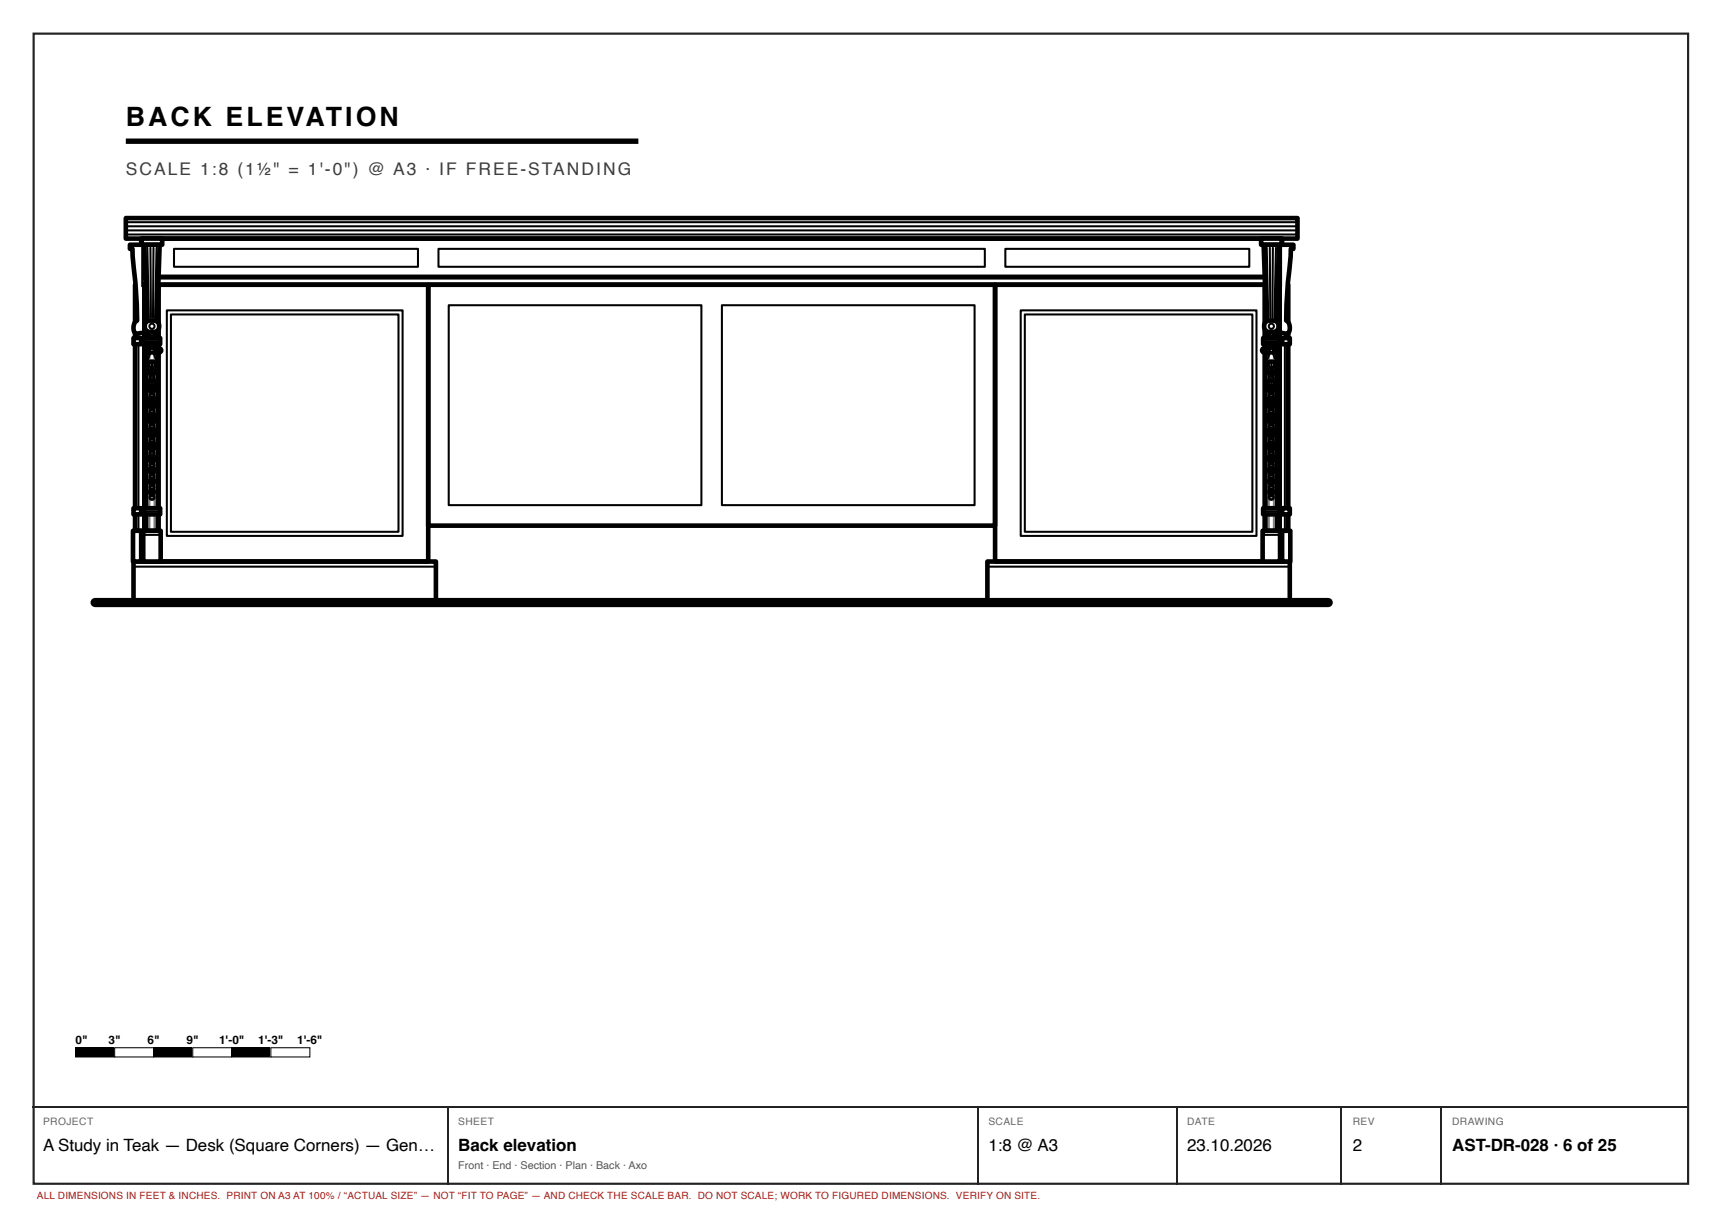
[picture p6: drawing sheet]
<svg xmlns="http://www.w3.org/2000/svg" width="420mm" height="297mm" viewBox="0 0 420 297" stroke-linecap="round" stroke-linejoin="round" font-family="sans-serif">
<path d="M8.2 8.2h403.5v280.5h-403.5z" fill="none" stroke="#222" stroke-width=".53"/>
<path d="M30.7 34.4h125" fill="none" stroke="#000" stroke-width="1.3" stroke-linecap="butt"/>
<path d="M30.7 53.2h285.7v5h-285.7zM34.4 58.2h278.3v9.4h-278.3zM34.4 67.6h278.3v1.8h-278.3zM34.4 69.4h70v67.5h-70zM104.4 69.4h138.3v58.8h-138.3zM242.7 69.4h70v67.5h-70zM32.6 136.9h73.7v10h-73.7zM240.8 136.9h73.8v10h-73.8z" fill="none" stroke="#000" stroke-width="1.1"/>
<g fill="none" stroke="#000" stroke-width=".5">
<path d="M30.7 54.2h285.7M30.7 55.2h285.7M30.7 56.2h285.7M30.7 57.2h285.7M40.7 75.7h57.5v55h-57.5zM41.7 76.7h55.5v53h-55.5zM42.4 60.7h59.5v4.4h-59.5zM106.9 60.7h133.3v4.4h-133.3zM109.4 74.4h61.7v48.8h-61.7zM176.1 74.4h61.6v48.8h-61.6zM245.2 60.7h59.5v4.4h-59.5zM248.9 75.7h57.5v55h-57.5z"/>
<path d="M249.9 76.7h55.5v53h-55.5zM32.6 138.2h73.7M240.8 138.2h73.8"/>
</g>
<path d="M35.4 69.4h3.3v60h-3.3z" fill="#fff"/>
<path d="M35.4 69.4h3.3v60h-3.3z" fill="none" stroke="#000" stroke-width="1.1"/>
<path d="M35.9 69.4v60M36.4 69.4v60M37.7 69.4v60M38.2 69.4v60" fill="none" stroke="#000" stroke-width=".5"/>
<path d="M35.1 82.4h4v1.5h-4z" fill="#fff"/>
<path d="M35.1 82.4h4v1.5h-4z" fill="none" stroke="#000" stroke-width="1.1"/>
<path d="M35.1 83.2h4" fill="none" stroke="#000" stroke-width=".5"/>
<path d="M35.1 123.9h4v1.5h-4z" fill="#fff"/>
<path d="M35 85a1.22 1.22 0 0 1 2 .6 1.32 1.32 0 0 1-2.2-.2zM37.2 85a1.22 1.22 0 0 1 2.1 .6 1.32 1.32 0 0 1-2.2-.2zM35.1 123.9h4v1.5h-4z" fill="none" stroke="#000" stroke-width="1.1"/>
<path d="M35.1 124.7h4" fill="none" stroke="#000" stroke-width=".5"/>
<circle cx="37.1" cy="85.4" r=".44" fill="#fff"/>
<g fill="none" stroke="#000" stroke-width="1.1">
<path d="M36.2 88.6a1.25 1.25 0 0 1 1.6-.2 1.25 1.25 0 0 1 .4 1.6l-.6 1.1-.5 .5a2.43 2.43 0 0 1-.9-3zM36.2 93.2a1.09 1.09 0 0 1 1.4-.3 1.09 1.09 0 0 1 .5 1.3l-.5 1.1-.5 .6a2.36 2.36 0 0 1-.9-2.7zM36.3 97.4a.99 .99 0 0 1 1.2-.3 .99 .99 0 0 1 .5 1.2l-.5 1-.4 .5a2.12 2.12 0 0 1-.8-2.4zM36.3 101.3a.95 .95 0 0 1 1.4-.1 .95 .95 0 0 1 0 1.3l-.6 .9a1.91 1.91 0 0 1-.8-2.1zM36.6 104.7h.9a1.37 1.37 0 0 1-.4 2.1 1.51 1.51 0 0 1-.5-2.1zM36.7 108h.8a1.24 1.24 0 0 1-.4 2 1.36 1.36 0 0 1-.4-2zM36.7 111.2h.7a1.11 1.11 0 0 1-.3 1.7 1.22 1.22 0 0 1-.4-1.7zM36.7 116.9h.7a.98 .98 0 0 1-.3 1.4 .98 .98 0 0 1-.4-1.4zM36.7 114.1h.7a1 1 0 0 1-.3 1.6 1.1 1.1 0 0 1-.4-1.6zM36.8 119.5h.6a.89 .89 0 0 1-.3 1.3 .89 .89 0 0 1-.3-1.3z"/>
<circle cx="37.1" cy="92.1" r=".31"/>
<circle cx="37.1" cy="96.4" r=".31"/>
<circle cx="37.1" cy="85.4" r=".44"/>
<circle cx="37.1" cy="103.9" r=".31"/>
<circle cx="37.1" cy="113.4" r=".31"/>
<circle cx="37.1" cy="110.5" r=".31"/>
<circle cx="37.1" cy="116.2" r=".31"/>
<circle cx="37.1" cy="107.3" r=".31"/>
<circle cx="37.1" cy="100.3" r=".31"/>
<circle cx="37.1" cy="118.8" r=".31"/>
<circle cx="37.1" cy="121.3" r=".31"/>
</g>
<g fill="none" stroke="#000" stroke-width=".5">
<path d="M36.4 88.9l.7 2M36.5 93.4l.6 1.8M36.5 97.6l.6 1.6M36.8 85.8l-.7 1.9M37.1 88.6v2.3M37.1 93.2v2M37.1 97.4v1.8M37.3 85.8l.8 1.9M37.6 97.6l-.5 1.6M37.7 93.4l-.6 1.8M37.7 88.9l-.6 2M36.6 101.5l.5 1.4"/>
<path d="M36.6 105l.5 1.3M36.7 108.4l.4 1.1M36.7 111.5l.4 1M36.7 114.4l.4 .9M36.8 117.2l.3 .8M36.8 119.7l.3 .8M37.1 101.2v1.7M37.1 104.8v1.5M37.1 108.2v1.3M37.1 111.3v1.2M37.1 114.3v1M37.1 117v1"/>
<path d="M37.1 119.6v.9M37.3 119.7l-.2 .8M37.3 117.2l-.2 .8M37.4 114.4l-.3 .9M37.4 111.5l-.3 1M37.4 108.4l-.3 1.1M37.5 105l-.4 1.3M37.5 101.5l-.4 1.4"/>
</g>
<path d="M34.9 129.4h4.3v7.5h-4.3z" fill="#fff"/>
<path d="M34.9 129.4h4.3v7.5h-4.3z" fill="none" stroke="#000" stroke-width="1.1"/>
<path d="M34.9 130.4h4.3" fill="none" stroke="#000" stroke-width=".5"/>
<path d="M34.6 58.2h5v1.5h-5z" fill="#fff"/>
<path d="M34.6 58.2h5v1.5h-5z" fill="none" stroke="#000" stroke-width="1.1"/>
<path d="M35.2 59.7h3.7l-.6 18.5h-2.5z" fill="#fff"/>
<path d="M35.2 59.7h3.7l-.6 18.5h-2.5z" fill="none" stroke="#000" stroke-width="1.1"/>
<path d="M35.9 60.4l.4 17M36.7 60.4l.1 17M37.4 60.4l-.1 17M38.2 60.4l-.4 17" fill="none" stroke="#000" stroke-width=".5"/>
<path d="M35.7 78.5l.7-.3h1.2a1.38 1.38 0 0 1 1.2 1.4 1.38 1.38 0 0 1-1.2 1.3h-1a1.39 1.39 0 0 1-1.3-.9 1.39 1.39 0 0 1 .4-1.5z" fill="#fff"/>
<path d="M35.7 78.5l.7-.3h1.2a1.38 1.38 0 0 1 1.2 1.4 1.38 1.38 0 0 1-1.2 1.3h-1a1.39 1.39 0 0 1-1.3-.9 1.39 1.39 0 0 1 .4-1.5z" fill="none" stroke="#000" stroke-width="1.1"/>
<circle cx="37.1" cy="79.6" r=".63" fill="none" stroke="#000" stroke-width=".5"/>
<circle cx="37.1" cy="81.6" r=".63" fill="#fff"/>
<circle cx="37.1" cy="81.6" r=".63" fill="none" stroke="#000" stroke-width="1.1"/>
<path d="M32.9 69.4h1.5v60h-1.5z" fill="#fff"/>
<path d="M34.4 69.4h-1.5v60h1.5" fill="none" stroke="#000" stroke-width="1.1"/>
<path d="M33.8 69.4v60" fill="none" stroke="#000" stroke-width=".5"/>
<path d="M32.6 82.4h1.8v1.5h-1.8z" fill="#fff"/>
<path d="M32.6 82.4h1.8v1.5h-1.8z" fill="none" stroke="#000" stroke-width="1.1"/>
<path d="M32.6 123.9h1.8v1.5h-1.8z" fill="#fff"/>
<path d="M32.6 123.9h1.8v1.5h-1.8z" fill="none" stroke="#000" stroke-width="1.1"/>
<path d="M32.4 129.4h2v7.5h-2z" fill="#fff"/>
<path d="M32.4 129.4h2v7.5h-2z" fill="none" stroke="#000" stroke-width="1.1"/>
<path d="M31.7 59.7h2.7v21.5l-1.2 .2a2.13 2.13 0 0 1 .2-3.2 132.4 132.4 0 0 0-1-15.4l-.1-2.1h-.6z" fill="#fff"/>
<path d="M34.4 59.7h-2.7v1h.6l.3 4.9a99.9 99.9 0 0 1 .8 12.6 2.12 2.12 0 0 0-.2 3.2l1.2-.2" fill="none" stroke="#000" stroke-width="1.1"/>
<path d="M308.4 69.4h3.3v60h-3.3z" fill="#fff"/>
<path d="M308.4 69.4h3.3v60h-3.3z" fill="none" stroke="#000" stroke-width="1.1"/>
<path d="M308.9 69.4v60M309.4 69.4v60M310.7 69.4v60M311.2 69.4v60" fill="none" stroke="#000" stroke-width=".5"/>
<path d="M308.1 82.4h4v1.5h-4z" fill="#fff"/>
<path d="M308.1 82.4h4v1.5h-4z" fill="none" stroke="#000" stroke-width="1.1"/>
<path d="M308.1 83.2h4" fill="none" stroke="#000" stroke-width=".5"/>
<path d="M308.1 123.9h4v1.5h-4z" fill="#fff"/>
<path d="M308 85a1.22 1.22 0 0 1 2 .6 1.32 1.32 0 0 1-2.2-.2zM310.2 85a1.22 1.22 0 0 1 2.1 .6 1.32 1.32 0 0 1-2.2-.2zM308.1 123.9h4v1.5h-4z" fill="none" stroke="#000" stroke-width="1.1"/>
<path d="M308.1 124.7h4" fill="none" stroke="#000" stroke-width=".5"/>
<circle cx="310.1" cy="85.4" r=".44" fill="#fff"/>
<g fill="none" stroke="#000" stroke-width="1.1">
<path d="M309.1 88.6a1.25 1.25 0 0 1 1.7-.2 1.25 1.25 0 0 1 .3 1.6l-.5 1.1-.5 .5a2.43 2.43 0 0 1-1-3zM309.2 93.2a1.09 1.09 0 0 1 1.4-.3 1.09 1.09 0 0 1 .5 1.3l-.5 1.1-.5 .6a2.36 2.36 0 0 1-.9-2.7zM309.3 97.4a.99 .99 0 0 1 1.2-.3 .99 .99 0 0 1 .5 1.2l-.5 1-.4 .5a2.12 2.12 0 0 1-.8-2.4zM309.3 101.3a.95 .95 0 0 1 1.4-.1 .95 .95 0 0 1 0 1.3l-.6 .9a1.91 1.91 0 0 1-.8-2.1zM309.6 104.7h.9a1.37 1.37 0 0 1-.4 2.1 1.51 1.51 0 0 1-.5-2.1zM309.7 108h.8a1.24 1.24 0 0 1-.4 2 1.36 1.36 0 0 1-.4-2zM309.7 111.2h.7a1.11 1.11 0 0 1-.3 1.7 1.22 1.22 0 0 1-.4-1.7zM309.7 116.9h.7a.98 .98 0 0 1-.3 1.4 .98 .98 0 0 1-.4-1.4zM309.7 114.1h.7a1 1 0 0 1-.3 1.6 1.1 1.1 0 0 1-.4-1.6zM309.8 119.5h.6a.89 .89 0 0 1-.3 1.3 .89 .89 0 0 1-.3-1.3z"/>
<circle cx="310.1" cy="92.1" r=".31"/>
<circle cx="310.1" cy="96.4" r=".31"/>
<circle cx="310.1" cy="85.4" r=".44"/>
<circle cx="310.1" cy="103.9" r=".31"/>
<circle cx="310.1" cy="113.4" r=".31"/>
<circle cx="310.1" cy="116.2" r=".31"/>
<circle cx="310.1" cy="110.5" r=".31"/>
<circle cx="310.1" cy="107.3" r=".31"/>
<circle cx="310.1" cy="118.8" r=".31"/>
<circle cx="310.1" cy="100.3" r=".31"/>
<circle cx="310.1" cy="121.3" r=".31"/>
</g>
<g fill="none" stroke="#000" stroke-width=".5">
<path d="M309.4 88.9l.7 2M309.5 93.4l.6 1.8M309.5 97.6l.6 1.6M309.8 85.8l-.7 1.9M310.1 88.6v2.3M310.1 93.2v2M310.1 97.4v1.8M310.3 85.8l.8 1.9M310.6 97.6l-.5 1.6M310.6 93.4l-.5 1.8M310.7 88.9l-.6 2M309.6 101.5l.5 1.4"/>
<path d="M309.6 105l.5 1.3M309.7 108.4l.4 1.1M309.7 111.5l.4 1M309.7 114.4l.4 .9M309.8 117.2l.3 .8M309.8 119.7l.3 .8M310.1 101.2v1.7M310.1 104.8v1.5M310.1 108.2v1.3M310.1 111.3v1.2M310.1 114.3v1M310.1 117v1"/>
<path d="M310.1 119.6v.9M310.3 119.7l-.2 .8M310.3 117.2l-.2 .8M310.4 114.4l-.3 .9M310.4 111.5l-.3 1M310.4 108.4l-.3 1.1M310.5 105l-.4 1.3M310.5 101.5l-.4 1.4"/>
</g>
<path d="M307.9 129.4h4.3v7.5h-4.3z" fill="#fff"/>
<path d="M307.9 129.4h4.3v7.5h-4.3z" fill="none" stroke="#000" stroke-width="1.1"/>
<path d="M307.9 130.4h4.3" fill="none" stroke="#000" stroke-width=".5"/>
<path d="M307.6 58.2h5v1.5h-5z" fill="#fff"/>
<path d="M307.6 58.2h5v1.5h-5z" fill="none" stroke="#000" stroke-width="1.1"/>
<path d="M308.2 59.7h3.7l-.6 18.5h-2.5z" fill="#fff"/>
<path d="M308.2 59.7h3.7l-.6 18.5h-2.5z" fill="none" stroke="#000" stroke-width="1.1"/>
<path d="M308.9 60.4l.4 17M309.7 60.4l.1 17M310.4 60.4l-.1 17M311.2 60.4l-.4 17" fill="none" stroke="#000" stroke-width=".5"/>
<path d="M308.7 78.5l.7-.3h1.2a1.38 1.38 0 0 1 1.2 1.4 1.38 1.38 0 0 1-1.2 1.3h-1a1.39 1.39 0 0 1-1.3-.9 1.39 1.39 0 0 1 .4-1.5z" fill="#fff"/>
<path d="M308.7 78.5l.7-.3h1.2a1.38 1.38 0 0 1 1.2 1.4 1.38 1.38 0 0 1-1.2 1.3h-1a1.39 1.39 0 0 1-1.3-.9 1.39 1.39 0 0 1 .4-1.5z" fill="none" stroke="#000" stroke-width="1.1"/>
<circle cx="310.1" cy="79.6" r=".63" fill="none" stroke="#000" stroke-width=".5"/>
<circle cx="310.1" cy="81.6" r=".63" fill="#fff"/>
<circle cx="310.1" cy="81.6" r=".63" fill="none" stroke="#000" stroke-width="1.1"/>
<path d="M312.7 69.4h1.5v60h-1.5z" fill="#fff"/>
<path d="M312.7 69.4h1.5v60h-1.5" fill="none" stroke="#000" stroke-width="1.1"/>
<path d="M313.4 69.4v60" fill="none" stroke="#000" stroke-width=".5"/>
<path d="M312.7 82.4h1.9v1.5h-1.9z" fill="#fff"/>
<path d="M312.7 82.4h1.9v1.5h-1.9z" fill="none" stroke="#000" stroke-width="1.1"/>
<path d="M312.7 123.9h1.9v1.5h-1.9z" fill="#fff"/>
<path d="M312.7 123.9h1.9v1.5h-1.9z" fill="none" stroke="#000" stroke-width="1.1"/>
<path d="M312.7 129.4h2v7.5h-2z" fill="#fff"/>
<path d="M312.7 129.4h2v7.5h-2z" fill="none" stroke="#000" stroke-width="1.1"/>
<path d="M312.7 59.7h2.7v1h-.6l-.3 4.9a99.9 99.9 0 0 0-.8 12.6 2.12 2.12 0 0 1 .2 3.2l-1.2-.2z" fill="#fff"/>
<path d="M312.7 59.7h2.7v1h-.6l-.3 4.9a99.9 99.9 0 0 0-.8 12.6 2.12 2.12 0 0 1 .2 3.2l-1.2-.2" fill="none" stroke="#000" stroke-width="1.1"/>
<path d="M23.2 146.9h300.7" fill="none" stroke="#000" stroke-width="2.2"/>
<path d="M18.4 255.5h9.6v2.2h-9.6z" fill="#000"/>
<path d="M18.4 255.5h9.6v2.2h-9.6z" fill="none" stroke="#000" stroke-width=".25"/>
<path d="M28 255.5h9.5v2.2h-9.5z" fill="#fff"/>
<path d="M28 255.5h9.5v2.2h-9.5zM37.5 255.5h9.5v2.2h-9.5z" fill="none" stroke="#000" stroke-width=".25"/>
<path d="M37.5 255.5h9.5v2.2h-9.5z" fill="#000"/>
<path d="M47 255.5h9.5v2.2h-9.5z" fill="#fff"/>
<path d="M47 255.5h9.5v2.2h-9.5zM56.5 255.5h9.5v2.2h-9.5z" fill="none" stroke="#000" stroke-width=".25"/>
<path d="M56.5 255.5h9.5v2.2h-9.5z" fill="#000"/>
<path d="M66.1 255.5h9.5v2.2h-9.5z" fill="#fff"/>
<path d="M66.1 255.5h9.5v2.2h-9.5z" fill="none" stroke="#000" stroke-width=".25"/>
<path d="M7.9 270h404.1M109.1 270.1v18.8M238.5 270.1v18.8M286.9 270.1v18.8M327.2 270.1v18.8M351.5 270.1v18.8" fill="none" stroke="#222" stroke-width=".26"/>
<text font-size="6.5" x="30.7" y="30.7">BACK ELEVATION</text>
<text font-size="4.2" fill="#3d3d3d" x="30.7" y="42.7">SCALE 1:8 (1½&quot; = 1'-0&quot;) @ A3 · IF FREE-STANDING</text>
<g font-size="4.1">
<text x="10.5" y="280.7">A Study in Teak — Desk (Square Corners) — Gen…</text>
<text x="111.8" y="280.7">Back elevation</text>
<text x="241" y="280.7">1:8 @ A3</text>
<text x="289.5" y="280.7">23.10.2026</text>
<text x="329.9" y="280.7">2</text>
<text x="354.1" y="280.7">AST-DR-028 · 6 of 25</text>
</g>
<g font-size="2.9">
<text x="18.4" y="254.5">0&quot;</text>
<text x="26.5" y="254.5">3&quot;</text>
<text x="36" y="254.5">6&quot;</text>
<text x="45.5" y="254.5">9&quot;</text>
<text x="53.4" y="254.5">1'-0&quot;</text>
<text x="62.9" y="254.5">1'-3&quot;</text>
<text x="72.5" y="254.5">1'-6&quot;</text>
</g>
<text font-size="2.6" fill="#555" x="111.8" y="285">Front · End · Section · Plan · Back · Axo</text>
<g font-size="2.5" fill="#666">
<text x="10.5" y="274.4">PROJECT</text>
<text x="111.8" y="274.4">SHEET</text>
<text x="241" y="274.4">SCALE</text>
<text x="289.5" y="274.4">DATE</text>
<text x="329.9" y="274.4">REV</text>
<text x="354.1" y="274.4">DRAWING</text>
</g>
<text font-size="2.4" fill="#a51d17" x="9" y="292.4">ALL DIMENSIONS IN FEET &amp; INCHES. PRINT ON A3 AT 100% / “ACTUAL SIZE” — NOT “FIT TO PAGE” — AND CHECK THE SCALE BAR. DO NOT SCALE; WORK TO FIGURED DIMENSIONS. VERIFY ON SITE.</text>
</svg>
